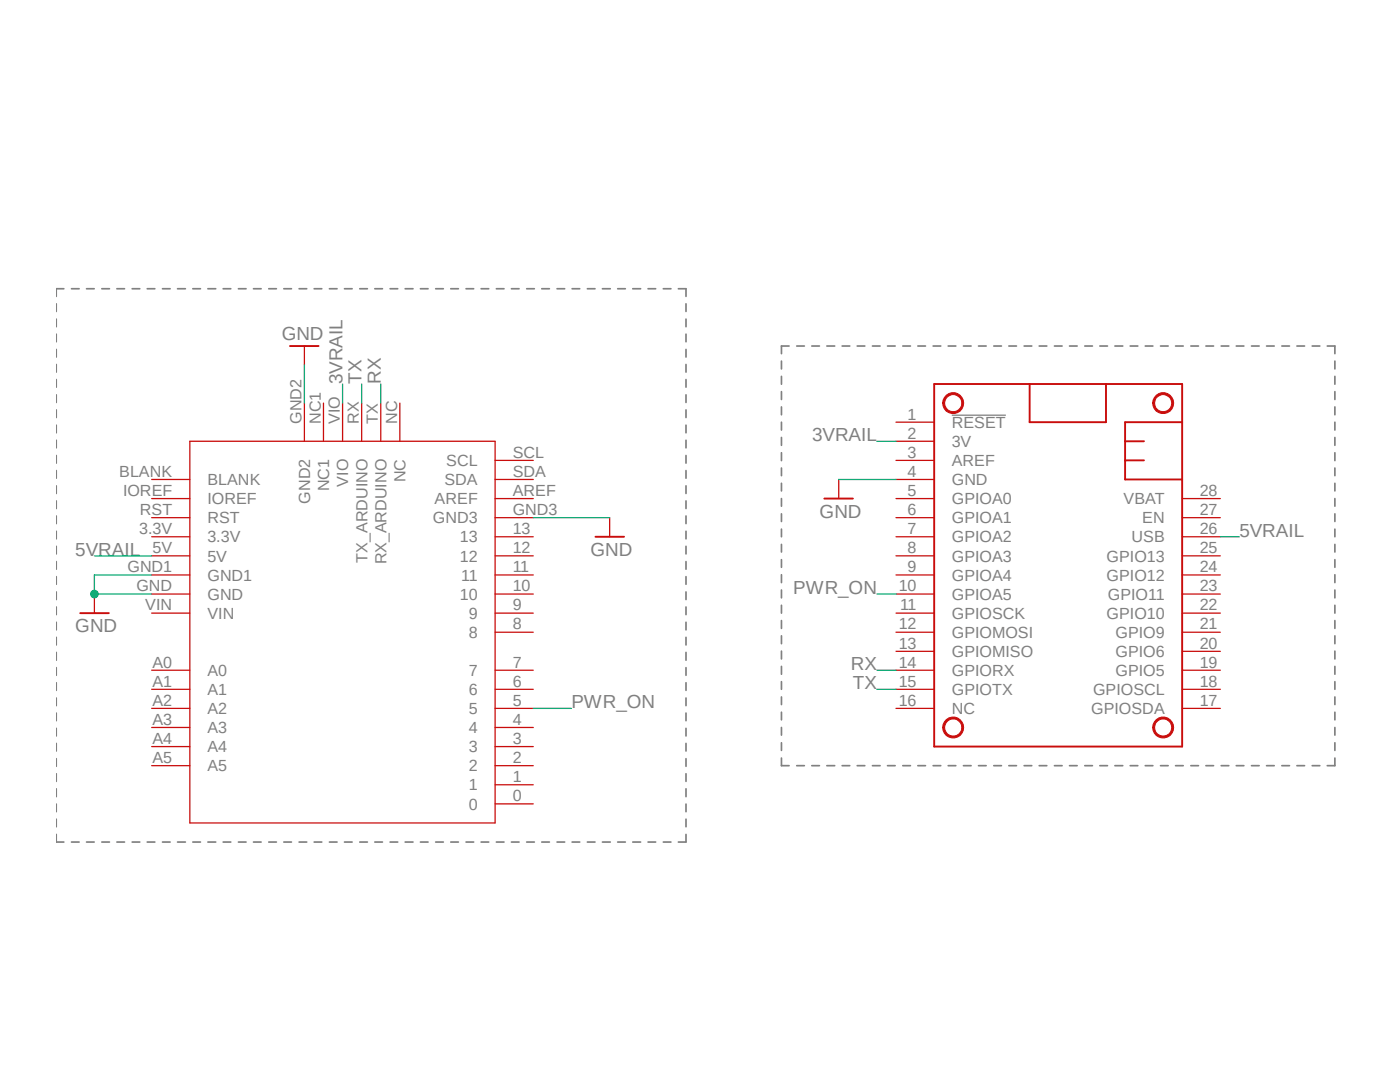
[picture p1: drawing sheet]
<svg xmlns="http://www.w3.org/2000/svg" width="279mm" height="216mm" viewBox="0 0 279 216" stroke-linecap="round" stroke-linejoin="round" font-family="sans-serif">
<path d="M11.2 50l259.1 118.1M270.3 50l-259.1 118.1" fill="none" stroke="#fff" stroke-width=".2"/>
<g fill="none" stroke="#808080" stroke-width=".34">
<path d="M12.7 57.6h-1.5v1.5M14.3 57.6h1.5M17.3 57.6h1.5M20.3 57.6h1.5M23.3 57.6h1.5M26.4 57.6h1.5M29.4 57.6h1.5M32.4 57.6h1.6M35.4 57.6h1.6M38.5 57.6h1.5M41.5 57.6h1.6M44.5 57.6h1.6"/>
<path d="M47.6 57.6h1.5M50.6 57.6h1.5M53.6 57.6h1.6M56.6 57.6h1.6M59.7 57.6h1.5M62.7 57.6h1.5M65.7 57.6h1.6M68.7 57.6h1.6M71.8 57.6h1.5M74.8 57.6h1.5M77.9 57.6h1.5M80.9 57.6h1.5"/>
<path d="M83.9 57.6h1.5M87 57.6h1.5M90 57.6h1.5M93 57.6h1.5M96 57.6h1.5M99.1 57.6h1.5M102.1 57.6h1.5M105.1 57.6h1.5M108.1 57.6h1.5M111.2 57.6h1.5M114.2 57.6h1.5M117.2 57.6h1.5"/>
<path d="M120.2 57.6h1.6M123.3 57.6h1.5M126.3 57.6h1.5M129.3 57.6h1.6M132.4 57.6h1.5M135.4 57.6h1.5v1.5M11.2 60.6v1.5M11.2 63.7v1.5M11.2 66.7v1.5M11.2 69.7v1.5M11.2 72.7v1.6M11.2 75.7v1.6"/>
<path d="M11.2 78.8v1.5M136.9 60.6v1.5M136.9 63.7v1.5M136.9 66.7v1.5M136.9 69.7v1.5M136.9 72.7v1.6M136.9 75.7v1.6M136.9 78.8v1.5M156 72.1v1.5M156 75.1v1.6M156 78.1v1.6M157.5 69h-1.5v1.6"/>
<path d="M159 69h1.5M162 69h1.5M165 69h1.6M168.1 69h1.5M171.1 69h1.5M174.1 69h1.5M177.1 69h1.5M180.2 69h1.5M183.2 69h1.5M186.2 69h1.5M189.2 69h1.6M192.3 69h1.5"/>
<path d="M195.3 69h1.5M198.3 69h1.6M201.3 69h1.6M204.4 69h1.5M207.4 69h1.5M210.4 69h1.6M213.4 69h1.6M216.5 69h1.5M219.5 69h1.5M222.5 69h1.6M225.6 69h1.5M228.6 69h1.5"/>
<path d="M231.6 69h1.5M234.6 69h1.5M237.7 69h1.5M240.7 69h1.5M243.7 69h1.5M246.7 69h1.5M249.8 69h1.5M252.8 69h1.5M255.8 69h1.5M258.8 69h1.5M261.9 69h1.5M264.9 69h1.5v1.6"/>
<path d="M266.4 72.1v1.5M266.4 75.1v1.6M266.4 78.1v1.6M11.2 81.8v1.5M11.2 84.8v1.6M11.2 87.8v1.6M11.2 90.9v1.5M11.2 93.9v1.5M11.2 96.9v1.6M11.2 99.9v1.6M136.9 81.8v1.5M136.9 84.8v1.6"/>
<path d="M136.9 87.8v1.6M136.9 90.9v1.5M136.9 93.9v1.5M136.9 96.9v1.6M136.9 99.9v1.6M156 81.2v1.6M156 84.2v1.6M156 87.3v1.6M156 90.3v1.6M156 93.4v1.5M156 96.4v1.6M156 99.5v1.5"/>
<path d="M266.4 81.2v1.6M266.4 84.2v1.6M266.4 87.3v1.6M266.4 90.3v1.6M266.4 93.4v1.5M266.4 96.4v1.6M266.4 99.5v1.5M11.2 103v1.5M11.2 106v1.5M11.2 109v1.5M11.2 112.1v1.5M11.2 115.1v1.5"/>
<path d="M11.2 118.1v1.5M136.9 103v1.5M136.9 106v1.5M136.9 109v1.5M136.9 112.1v1.5M136.9 115.1v1.5M136.9 118.1v1.5M156 102.5v1.6M156 105.6v1.5M156 108.6v1.6M156 111.7v1.5M156 114.7v1.5"/>
<path d="M156 117.7v1.6M266.4 102.5v1.6M266.4 105.6v1.5M266.4 108.6v1.6M266.4 111.7v1.5M266.4 114.7v1.5M266.4 117.7v1.6M11.2 121.1v1.5M11.2 124.2v1.5M11.2 127.2v1.5M11.2 130.2v1.5M11.2 133.2v1.5"/>
<path d="M11.2 136.2v1.6M11.2 139.3v1.5M136.9 121.1v1.5M136.9 124.2v1.5M136.9 127.2v1.5M136.9 130.2v1.5M136.9 133.2v1.5M136.9 136.2v1.6M136.9 139.3v1.5M156 120.8v1.5M156 123.8v1.6M156 126.9v1.5"/>
<path d="M156 129.9v1.6M156 133v1.5M156 136v1.5M156 139.1v1.5M266.4 120.8v1.5M266.4 123.8v1.6M266.4 126.9v1.5M266.4 129.9v1.6M266.4 133v1.5M266.4 136v1.5M266.4 139.1v1.5M11.2 142.3v1.5"/>
<path d="M11.2 145.3v1.6M11.2 148.3v1.6M11.2 151.4v1.5M11.2 154.4v1.5M11.2 157.4v1.6M136.9 142.3v1.5M136.9 145.3v1.6M136.9 148.3v1.6M136.9 151.4v1.5M136.9 154.4v1.5M136.9 157.4v1.6M156 142.1v1.5"/>
<path d="M156 145.2v1.5M156 148.2v1.5M156 151.3v1.5h1.5M159 152.8h1.5M162 152.8h1.5M165 152.8h1.6M168.1 152.8h1.5M171.1 152.8h1.5M174.1 152.8h1.5M177.1 152.8h1.5M180.2 152.8h1.5M183.2 152.8h1.5"/>
<path d="M186.2 152.8h1.5M189.2 152.8h1.6M192.3 152.8h1.5M195.3 152.8h1.5M198.3 152.8h1.6M201.3 152.8h1.6M204.4 152.8h1.5M207.4 152.8h1.5M210.4 152.8h1.6M213.4 152.8h1.6M216.5 152.8h1.5M219.5 152.8h1.5"/>
<path d="M222.5 152.8h1.6M225.6 152.8h1.5M228.6 152.8h1.5M231.6 152.8h1.5M234.6 152.8h1.5M237.7 152.8h1.5M240.7 152.8h1.5M243.7 152.8h1.5M246.7 152.8h1.5M249.8 152.8h1.5M252.8 152.8h1.5M255.8 152.8h1.5"/>
<path d="M258.8 152.8h1.5M261.9 152.8h1.5M266.4 142.1v1.5M266.4 145.2v1.5M266.4 148.2v1.5M266.4 151.3v1.5h-1.5M11.2 160.4v1.6M11.2 163.4v1.6M11.2 166.5v1.5h1.5M14.3 168h1.5M17.3 168h1.5M20.3 168h1.5"/>
<path d="M23.3 168h1.5M26.4 168h1.5M29.4 168h1.5M32.4 168h1.6M35.4 168h1.6M38.5 168h1.5M41.5 168h1.6M44.5 168h1.6M47.6 168h1.5M50.6 168h1.5M53.6 168h1.6M56.6 168h1.6"/>
<path d="M59.7 168h1.5M62.7 168h1.5M65.7 168h1.6M68.7 168h1.6M71.8 168h1.5M74.8 168h1.5M77.9 168h1.5M80.9 168h1.5M83.9 168h1.5M87 168h1.5M90 168h1.5M93 168h1.5"/>
<path d="M96 168h1.5M99.1 168h1.5M102.1 168h1.5M105.1 168h1.5M108.1 168h1.5M111.2 168h1.5M114.2 168h1.5M117.2 168h1.5M120.2 168h1.6M123.3 168h1.5M126.3 168h1.5M129.3 168h1.6"/>
<path d="M132.4 168h1.5M136.9 160.4v1.6M136.9 163.4v1.6M136.9 166.5v1.5h-1.5"/>
</g>
<path d="M189.9 82.8h10.8" fill="none" stroke="#808080" stroke-width=".25"/>
<path d="M186.4 76.6h49.5v72.4h-49.5zM205.5 76.6v7.6h15.2v-7.6M164.5 99.5h5.7M224.5 88.1h3.8M224.5 91.9h3.8M235.9 84.2h-11.4v11.5h11.4" fill="none" stroke="#c90d0c" stroke-width=".38"/>
<g fill="none" stroke="#c90d0c" stroke-width=".25">
<path d="M167.4 95.7v3.8M178.8 84.2h7.6M178.8 88.1h7.6M178.8 91.9h7.6M178.8 95.7h7.6M178.8 99.5h7.6M235.9 99.5h7.6M178.8 103.3h7.6M178.8 107.1h7.6M178.8 110.9h7.6M178.8 114.7h7.6M178.8 118.5h7.6"/>
<path d="M235.9 103.3h7.6M235.9 107.1h7.6M235.9 110.9h7.6M235.9 114.7h7.6M235.9 118.5h7.6M178.8 122.3h7.6M178.8 126.2h7.6M178.8 130h7.6M178.8 133.7h7.6M178.8 137.5h7.6M235.9 122.3h7.6M235.9 126.2h7.6"/>
<path d="M235.9 130h7.6M235.9 133.7h7.6M235.9 137.5h7.6M178.8 141.4h7.6M235.9 141.4h7.6"/>
</g>
<path d="M230.8 143.6a2.09 2.09 0 0 1 3.2 .6 2.09 2.09 0 0 1-1.4 3 2.09 2.09 0 0 1-2.6-2h.4a1.7 1.7 0 0 1 2.4-1.6 1.7 1.7 0 0 1 .5 2.8 1.7 1.7 0 0 1-2.8-.7l-.1-.5h-.4l.1-.6z" fill-rule="evenodd" fill="#c90d0c"/>
<path d="M230.8 143.6a2.09 2.09 0 0 1 3.2 .6 2.09 2.09 0 0 1-1.4 3 2.09 2.09 0 0 1-2.6-2h.4a1.7 1.7 0 0 1 2.4-1.6 1.7 1.7 0 0 1 .5 2.8 1.7 1.7 0 0 1-2.8-.7l-.1-.5h-.4l.1-.6z" fill="none" stroke="#c90d0c" stroke-width=".2"/>
<path d="M188.8 143.6a2.09 2.09 0 0 1 3.3 .6 2.09 2.09 0 0 1-1.4 3 2.09 2.09 0 0 1-2.6-2h.4a1.72 1.72 0 0 1 2.4-1.6 1.72 1.72 0 0 1 .5 2.8 1.72 1.72 0 0 1-2.8-.7l-.1-.5h-.4l.1-.6z" fill-rule="evenodd" fill="#c90d0c"/>
<path d="M188.8 143.6a2.09 2.09 0 0 1 3.3 .6 2.09 2.09 0 0 1-1.4 3 2.09 2.09 0 0 1-2.6-2h.4a1.72 1.72 0 0 1 2.4-1.6 1.72 1.72 0 0 1 .5 2.8 1.72 1.72 0 0 1-2.8-.7l-.1-.5h-.4l.1-.6z" fill="none" stroke="#c90d0c" stroke-width=".2"/>
<path d="M188.8 78.9a2.09 2.09 0 0 1 3.3 .6 2.09 2.09 0 0 1-1.4 3 2.09 2.09 0 0 1-2.6-2.1h.4a1.72 1.72 0 0 1 2.4-1.6 1.72 1.72 0 0 1 .5 2.9 1.72 1.72 0 0 1-2.8-.8l-.1-.5h-.4l.1-.6z" fill-rule="evenodd" fill="#c90d0c"/>
<path d="M188.8 78.9a2.09 2.09 0 0 1 3.3 .6 2.09 2.09 0 0 1-1.4 3 2.09 2.09 0 0 1-2.6-2.1h.4a1.72 1.72 0 0 1 2.4-1.6 1.72 1.72 0 0 1 .5 2.9 1.72 1.72 0 0 1-2.8-.8l-.1-.5h-.4l.1-.6z" fill="none" stroke="#c90d0c" stroke-width=".2"/>
<path d="M230.8 78.9a2.09 2.09 0 0 1 3.2 .6 2.09 2.09 0 0 1-1.4 3 2.09 2.09 0 0 1-2.6-2.1h.4a1.7 1.7 0 0 1 2.4-1.6 1.7 1.7 0 0 1 .5 2.9 1.7 1.7 0 0 1-2.8-.8l-.1-.5h-.4l.1-.6z" fill-rule="evenodd" fill="#c90d0c"/>
<path d="M230.8 78.9a2.09 2.09 0 0 1 3.2 .6 2.09 2.09 0 0 1-1.4 3 2.09 2.09 0 0 1-2.6-2.1h.4a1.7 1.7 0 0 1 2.4-1.6 1.7 1.7 0 0 1 .5 2.9 1.7 1.7 0 0 1-2.8-.8l-.1-.5h-.4l.1-.6z" fill="none" stroke="#c90d0c" stroke-width=".2"/>
<g fill="none" stroke="#c90d0c" stroke-width=".25">
<path d="M60.7 69v3.8M30.3 95.7h7.6M30.3 99.5h7.6M37.9 88.1h60.9v76.1h-60.9zM60.7 80.4v7.7M64.6 80.4v7.7M68.4 80.4v7.7M72.2 80.4v7.7M76 80.4v7.7M79.8 80.4v7.7M98.8 95.7h7.6M98.8 99.5h7.6"/>
<path d="M98.8 91.9h7.6M18.8 118.5v3.8M30.3 103.3h7.6M30.3 107.1h7.6M30.3 110.9h7.6M30.3 114.7h7.6M30.3 118.5h7.6M98.8 103.3h7.6M98.8 107.1h7.6M98.8 110.9h7.6M98.8 114.7h7.6M98.8 118.5h7.6"/>
<path d="M121.7 103.3v3.8M30.3 122.3h7.6M30.3 133.7h7.6M30.3 137.5h7.6M98.8 122.3h7.6M98.8 133.7h7.6M98.8 137.5h7.6M98.8 126.2h7.6M30.3 141.4h7.6M30.3 145.2h7.6M30.3 149h7.6M30.3 152.8h7.6"/>
<path d="M98.8 141.4h7.6M98.8 145.2h7.6M98.8 149h7.6M98.8 152.8h7.6M98.8 156.6h7.6M98.8 160.4h7.6"/>
</g>
<path d="M57.9 69h5.7M118.8 107.1h5.7M16 122.3h5.7" fill="none" stroke="#c90d0c" stroke-width=".38"/>
<path d="M60.7 72.8v7.6M167.4 95.7h11.4M30.3 114.7h-11.5v3.8h11.5M106.4 103.3h15.3" fill="none" stroke="#0dab76" stroke-width=".25"/>
<circle cx="18.8" cy="118.5" r=".76" fill="#0dab76"/>
<circle cx="18.8" cy="118.5" r=".76" fill="none" stroke="#0dab76" stroke-width=".2"/>
<path d="M68.4 76.6v3.8M72.2 76.6v3.8M76 76.6v3.8M175 88.1h3.8M18.8 110.9h11.5M175 118.5h3.8M243.5 107.1h3.9M175 137.5h3.8M175 133.7h3.8M106.4 141.4h7.6" fill="none" stroke="#0dab76" stroke-width=".25"/>
<g font-size="3.8" fill="#808080">
<text x="56.2" y="67.9">GND</text>
<text x="68.4" y="76.6" transform="rotate(-90 68.4 76.6)">3VRAIL</text>
<text x="72.2" y="76.6" transform="rotate(-90 72.2 76.6)">TX</text>
<text x="76" y="76.6" transform="rotate(-90 76 76.6)">RX</text>
<text x="162.1" y="88.1">3VRAIL</text>
<text x="163.6" y="103.3">GND</text>
<text x="247.4" y="107.1">5VRAIL</text>
<text x="15" y="110.9">5VRAIL</text>
<text x="117.9" y="110.9">GND</text>
<text x="158.3" y="118.5">PWR_ON</text>
<text x="15" y="126.2">GND</text>
<text x="169.8" y="133.7">RX</text>
<text x="170.2" y="137.5">TX</text>
<text x="114" y="141.4">PWR_ON</text>
</g>
<g font-size="3.2" fill="#808080">
<text x="181.1" y="83.7">1</text>
<text x="60.2" y="84.6" transform="rotate(-90 60.2 84.6)">GND2</text>
<text x="64" y="84.6" transform="rotate(-90 64 84.6)">NC1</text>
<text x="67.8" y="84.6" transform="rotate(-90 67.8 84.6)">VIO</text>
<text x="71.6" y="84.6" transform="rotate(-90 71.6 84.6)">RX</text>
<text x="75.4" y="84.6" transform="rotate(-90 75.4 84.6)">TX</text>
<text x="79.2" y="84.6" transform="rotate(-90 79.2 84.6)">NC</text>
<text x="181.1" y="87.5">2</text>
<text x="189.9" y="85.4">RESET</text>
<text x="189.9" y="89.2">3V</text>
<text x="23.8" y="95.2">BLANK</text>
<text x="89.1" y="93">SCL</text>
<text x="102.3" y="91.4">SCL</text>
<text x="102.3" y="95.2">SDA</text>
<text x="181.1" y="91.4">3</text>
<text x="181.1" y="95.2">4</text>
<text x="189.9" y="93">AREF</text>
<text x="24.6" y="98.9">IOREF</text>
<text x="41.4" y="96.8">BLANK</text>
<text x="41.4" y="100.6">IOREF</text>
<text x="61.9" y="100.5" transform="rotate(-90 61.9 100.5)">GND2</text>
<text x="65.7" y="98" transform="rotate(-90 65.7 98)">NC1</text>
<text x="69.5" y="97.1" transform="rotate(-90 69.5 97.1)">VIO</text>
<text x="80.9" y="96.2" transform="rotate(-90 80.9 96.2)">NC</text>
<text x="86.7" y="100.6">AREF</text>
<text x="88.7" y="96.8">SDA</text>
<text x="102.3" y="98.9">AREF</text>
<text x="181.1" y="98.9">5</text>
<text x="189.9" y="96.8">GND</text>
<text x="189.9" y="100.6">GPIOA0</text>
<text x="224.2" y="100.6">VBAT</text>
<text x="239.4" y="98.9">28</text>
<text x="27.8" y="106.6">3.3V</text>
<text x="27.9" y="102.7">RST</text>
<text x="41.4" y="104.4">RST</text>
<text x="86.4" y="104.4">GND3</text>
<text x="102.3" y="102.7">GND3</text>
<text x="102.3" y="106.6">13</text>
<text x="181.1" y="102.7">6</text>
<text x="181.1" y="106.6">7</text>
<text x="189.9" y="104.4">GPIOA1</text>
<text x="228" y="104.4">EN</text>
<text x="239.4" y="102.7">27</text>
<text x="239.4" y="106.6">26</text>
<text x="30.4" y="110.4">5V</text>
<text x="41.4" y="108.2">3.3V</text>
<text x="41.4" y="112.1">5V</text>
<text x="73.3" y="112.3" transform="rotate(-90 73.3 112.3)">TX_ARDUINO</text>
<text x="77.1" y="112.6" transform="rotate(-90 77.1 112.6)">RX_ARDUINO</text>
<text x="91.8" y="108.2">13</text>
<text x="91.8" y="112.1">12</text>
<text x="102.3" y="110.4">12</text>
<text x="181.1" y="110.4">8</text>
<text x="189.9" y="108.2">GPIOA2</text>
<text x="189.9" y="112.1">GPIOA3</text>
<text x="220.8" y="112.1">GPIO13</text>
<text x="225.8" y="108.2">USB</text>
<text x="239.4" y="110.4">25</text>
<text x="25.4" y="114.2">GND1</text>
<text x="27.2" y="118">GND</text>
<text x="41.4" y="115.9">GND1</text>
<text x="41.4" y="119.7">GND</text>
<text x="91.8" y="119.7">10</text>
<text x="92" y="115.9">11</text>
<text x="102.3" y="114.2">11</text>
<text x="102.3" y="118">10</text>
<text x="179.4" y="118">10</text>
<text x="181.1" y="114.2">9</text>
<text x="189.9" y="115.9">GPIOA4</text>
<text x="189.9" y="119.7">GPIOA5</text>
<text x="220.8" y="115.9">GPIO12</text>
<text x="221.1" y="119.7">GPIO11</text>
<text x="239.4" y="118">23</text>
<text x="239.4" y="114.2">24</text>
<text x="29" y="121.8">VIN</text>
<text x="41.4" y="123.5">VIN</text>
<text x="93.6" y="123.5">9</text>
<text x="102.3" y="121.8">9</text>
<text x="102.3" y="125.6">8</text>
<text x="179.4" y="125.6">12</text>
<text x="179.6" y="121.8">11</text>
<text x="189.9" y="123.5">GPIOSCK</text>
<text x="220.8" y="123.5">GPIO10</text>
<text x="239.4" y="125.6">21</text>
<text x="239.4" y="121.8">22</text>
<text x="93.6" y="127.3">8</text>
<text x="179.4" y="129.4">13</text>
<text x="189.9" y="127.3">GPIOMOSI</text>
<text x="189.9" y="131.1">GPIOMISO</text>
<text x="222.6" y="127.3">GPIO9</text>
<text x="222.6" y="131.1">GPIO6</text>
<text x="239.4" y="129.4">20</text>
<text x="30.4" y="133.2">A0</text>
<text x="30.4" y="137">A1</text>
<text x="41.4" y="134.9">A0</text>
<text x="93.6" y="134.9">7</text>
<text x="102.3" y="133.2">7</text>
<text x="102.3" y="137">6</text>
<text x="179.4" y="133.2">14</text>
<text x="179.4" y="137">15</text>
<text x="189.9" y="134.9">GPIORX</text>
<text x="222.6" y="134.9">GPIO5</text>
<text x="239.4" y="137">18</text>
<text x="239.4" y="133.2">19</text>
<text x="30.4" y="140.8">A2</text>
<text x="41.4" y="138.7">A1</text>
<text x="41.4" y="142.5">A2</text>
<text x="93.6" y="138.7">6</text>
<text x="93.6" y="142.5">5</text>
<text x="102.3" y="140.8">5</text>
<text x="179.4" y="140.8">16</text>
<text x="189.9" y="138.7">GPIOTX</text>
<text x="189.9" y="142.5">NC</text>
<text x="217.8" y="142.5">GPIOSDA</text>
<text x="218.1" y="138.7">GPIOSCL</text>
<text x="239.4" y="140.8">17</text>
<text x="30.4" y="144.7">A3</text>
<text x="30.4" y="148.5">A4</text>
<text x="41.4" y="146.3">A3</text>
<text x="93.6" y="146.3">4</text>
<text x="102.3" y="144.7">4</text>
<text x="102.3" y="148.5">3</text>
<text x="30.4" y="152.3">A5</text>
<text x="41.4" y="150.1">A4</text>
<text x="41.4" y="153.9">A5</text>
<text x="93.6" y="150.1">3</text>
<text x="93.6" y="153.9">2</text>
<text x="102.3" y="152.3">2</text>
<text x="93.6" y="157.7">1</text>
<text x="93.6" y="161.5">0</text>
<text x="102.3" y="156.1">1</text>
<text x="102.3" y="159.8">0</text>
</g>
</svg>
